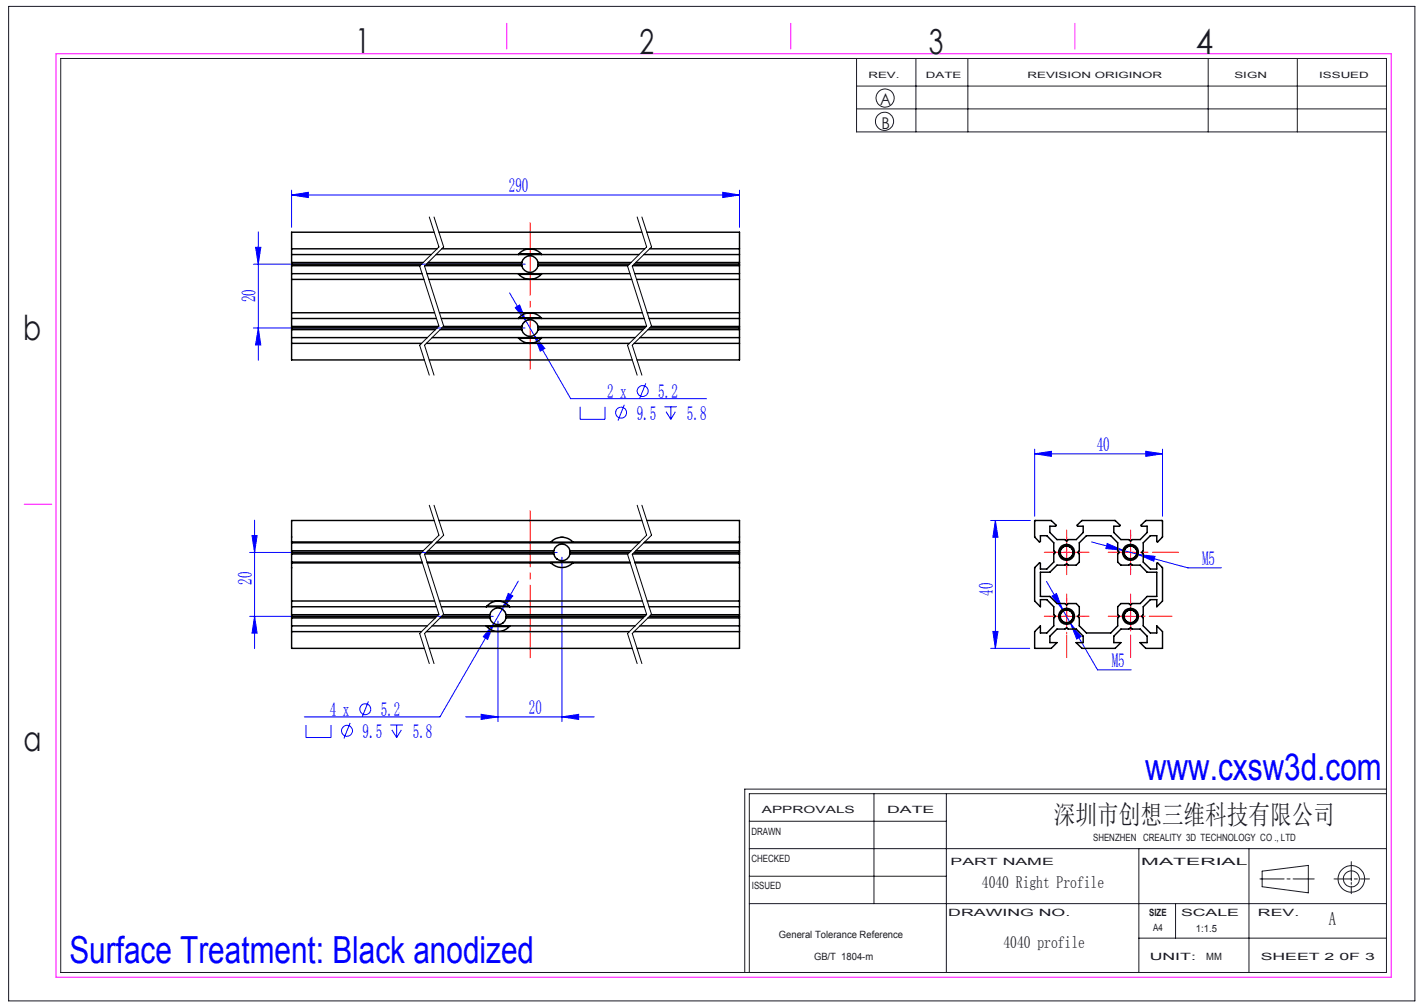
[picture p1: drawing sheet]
<svg xmlns="http://www.w3.org/2000/svg" width="297mm" height="210mm" viewBox="0 0 297 210" stroke-linecap="round" stroke-linejoin="round" font-family="sans-serif">
<g fill="none" stroke="#191924" stroke-width=".21">
<path d="M1.8 1.3h293.3v207.4h-293.3zM12.7 12.2h276.5v190.6h-276.5zM178.6 12.2v15.3h110.6M178.6 17.9h110.6M191 12.2v15.3M201.9 12.2v15.3M252 12.2v15.3M270.6 12.2v15.3M178.6 22.7h110.6M156.3 177h132.9M156.3 171.3h41.1M182.3 165.5v22.9"/>
<path d="M197.4 165.5v37.3M237.5 177v25.8M260.5 177v25.8M281.8 179.7v4M289.2 165.5h-132.9v37.3M289.2 164.6h-133.9v38.2M156.3 188.4h132.9M156.3 182.7h41.1M237.5 195.6h51.7M245.2 188.4v7.2M262.8 183.3h5M263.2 181.7l9.7-1.2v5.7l-9.7-1.3z"/>
<path d="M268.4 183.3h.7M269.7 183.3h4.4M278.2 183.3h3.6M281.8 184v.4M281.8 184.8v1.6M282.5 183.3h.6M283.7 183.3h1.9"/>
<circle cx="184.5" cy="25.3" r="1.9"/>
<circle cx="184.6" cy="20.4" r="1.89"/>
<circle cx="281.9" cy="183.3" r="1.68"/>
<circle cx="281.9" cy="183.3" r="2.77"/>
</g>
<path d="M11.7 11.2h278.5v192.6h-278.5zM105.7 4.9v5.3M164.9 4.9v5.3M224.2 4.9v5.3M5 105.2h5.8" fill="none" stroke="#f0f" stroke-width=".21"/>
<g fill="none" stroke="#00f" stroke-width=".21">
<path d="M60.8 39.6v7.8M154.2 39.6v7.8M52.8 55.1h56.7M53.3 51.6h1.1l-.5 3.5zM53.9 48.4v26.7M60.8 40.7l3.5-.6v1.1zM60.8 40.7h93.4M150.7 40.1l3.5 .6-3.5 .5zM52.8 68.4h56.7M53.9 68.4l.5 3.5h-1.1zM106.3 61.1l3.4 5.8M107.5 64.2l.9-.6 1.3 3.3z"/>
<path d="M109.7 66.9l9.3 16.2h28.4M110.5 66.7a1.74 1.74 0 0 0-1.6 1.2M111.4 69.9l2.2 2.8-.9 .5zM134.7 79.9l-1.3 3.3M121 84.8v2.6h5.2v-2.6M130.2 84.4l-1.3 3.3M138.6 84.8h2.6M138.9 85.9l1 1.5M139.9 84.8v2.6M140.9 85.9l-1 1.5M215.8 94.6l3.5-.5v1.1zM215.8 93.7v14"/>
<path d="M215.8 94.6h26.7M239 94.1l3.5 .5-3.5 .6zM242.5 93.7v14M52.1 115.2h64.1M52.6 111.7h1l-.5 3.5zM53.1 108.5v26.7M117.2 116.2v34.3M206.6 108.5h8.3M207.6 108.5l.5 3.5h-1zM207.6 108.5v26.7M227.7 113l6.5 1.8M230.9 113.3l3.3 1.5-3.6-.4z"/>
<path d="M234.2 114.8l3.2 .8M237.4 115.6l3.5 .4-.3 1zM237.4 115.6l10.4 2.8h7M52.1 128.5h50.8M53.1 128.5l.5 3.5h-1zM103 130l-1.3 3.3-.9-.5zM103 130l-11.2 19.5h-28.3M103.9 126.8a1.74 1.74 0 0 1 1.6 1.2M103.9 129.5v21M106 123.7l1 .6-2.3 2.7zM108.1 121.2l-5.1 8.8M206.6 135.2h8.2"/>
<path d="M207.1 131.7h1l-.5 3.5zM218.3 121.2l5 8.8M219.4 124.3l.9-.5 1.3 3.3zM223.3 130l2.2 2.7-.9 .6zM223.3 130l5.6 9.7h7M63.8 151.2v2.6h5.2v-2.6M73 150.8l-1.3 3.2M76.8 146.3l-1.3 3.2M81.4 151.2h2.6M81.7 152.2l1 1.6M82.7 151.2v2.6M83.7 152.2l-1 1.6"/>
<path d="M97.1 149.5h26.8M100.4 149l3.5 .5-3.5 .5zM117.2 149.5l3.5-.5v1z"/>
<circle cx="129.5" cy="86.1" r="1.14"/>
<circle cx="134" cy="81.6" r="1.14"/>
<circle cx="72.4" cy="152.4" r="1.15"/>
<circle cx="76.2" cy="147.9" r="1.15"/>
</g>
<path d="M89.5 45.3l2 6.2-4 4 4 12.5-4 4 2 6.2M90.5 45.3l2 6.2-4 4 4 12.5-4 4 2 6.2M132.9 45.3l2 6.2-4 4 4 12.5-4 4 2 6.2M133.9 45.3l2 6.2-4 4 4 12.5-4 4 2 6.2M89.5 105.4l2 6.2-4 4 4 12.5-4 4 2 6.3M90.5 105.4l2 6.2-4 4 4 12.5-4 4 2 6.3M132.9 105.4l2 6.2-4 4 4 12.5-4 4 2 6.3M133.9 105.4l2 6.2-4 4 4 12.5-4 4 2 6.3" fill="none" stroke="#000" stroke-width=".21"/>
<path d="M110.6 46.4v30.7M110.6 137.2v-30.7" fill="none" stroke="#f00" stroke-width=".21" stroke-dasharray="30.5 1.3 1.3 1.3" stroke-dashoffset="15.3"/>
<g fill="none" stroke="#f00" stroke-width=".21" stroke-dasharray="30.5 1.3 1.3 1.3">
<path d="M220.8 115.2h-1.4M222.5 113.5v-1.4M222.5 116.8v1.4M224.1 115.2h1.4M232.5 115.2h-.4M235.8 111.8v-.3M235.8 118.5v.3M239.1 115.2h.4M219.1 128.5h-.3M222.5 125.2v-.4M222.5 131.8v.4M225.8 128.5h.3"/>
<path d="M234.1 128.5h-1.4M235.8 126.8v-1.4M235.8 130.2v1.4M237.5 128.5h1.4"/>
</g>
<path d="M220.8 115.2h3.3M222.5 113.5v3.4M234.1 115.2h3.4M235.8 113.5v3.4M220.8 128.5h3.3M222.5 126.9v3.3M234.1 128.5h3.4M235.8 126.9v3.3" fill="none" stroke="#f00" stroke-width=".21"/>
<path d="M222.5 123.8v13.3M231.1 128.5h13.3M235.8 123.8v13.3" fill="none" stroke="#f00" stroke-width=".21" stroke-dasharray="30.5 1.3 1.3 1.3" stroke-dashoffset="25.7"/>
<path d="M217.8 115.2h9.3M222.5 110.5v9.3M235.8 110.5v9.3M217.8 128.5h9.3" fill="none" stroke="#f00" stroke-width=".21" stroke-dasharray="30.5 1.3 1.3 1.3" stroke-dashoffset="27.7"/>
<path d="M231.1 115.2h14.7" fill="none" stroke="#f00" stroke-width=".21" stroke-dasharray="30.5 1.3 1.3 1.3" stroke-dashoffset="25.1"/>
<g fill="#00f">
<path d="M230.9 113.3l-.3 1.1 3.6 .4zM237.4 115.6l3.2 1.4 .3-1zM219.4 124.3l2.2 2.8-1.3-3.3zM223.3 130l1.3 3.3 .9-.6zM215.8 94.6l3.5-.5v1.1zM239 94.1l3.5 .5-3.5 .6zM100.4 149l3.5 .5-3.5 .5zM117.2 149.5l3.5-.5v1zM106 123.7l-1.3 3.3 2.3-2.7zM103 130l-2.2 2.8 .9 .5zM107.5 64.2l2.2 2.7-1.3-3.3zM111.4 69.9l1.3 3.3 .9-.5z"/>
<path d="M60.8 40.7l3.5-.6v1.1zM150.7 40.1l3.5 .6-3.5 .5z"/>
<path d="M207.6 108.5l.5 3.5h-1zM207.1 131.7h1l-.5 3.5z"/>
<path d="M52.6 111.7h1l-.5 3.5zM53.1 128.5l.5 3.5h-1z"/>
<path d="M53.3 51.6h1.1l-.5 3.5zM53.9 68.4l.5 3.5h-1.1z"/>
</g>
<g fill="none" stroke="#000" stroke-width=".3">
<path d="M60.8 58.3h27.6M60.8 57.1h27.3M60.8 51.9h30.4M60.8 53.1h29.2M60.8 55.4h26.8M60.8 55.1h27.1M60.8 54.7h27.5M88.6 55.4h20.2M88.9 55.1h19.9M89 57.1h42.4M89.3 54.7h19.5M89.4 58.3h42.4"/>
<path d="M90.6 48.4h-29.8v26.7h27.7M90.9 53.1h42.4M91.5 48.4h42.4M92.1 51.9h42.4M108.1 57.1a3.2 3.2 0 0 0 4.9 0M108.1 53.1a3.2 3.2 0 0 1 4.9 0M108.2 57.2h4.7M108.2 52.9h4.7M108.8 55.1v.3M108.8 55.4a1.72 1.72 0 0 0 1.7 1.4 1.72 1.72 0 0 0 1.7-1.4M108.8 54.7a1.72 1.72 0 0 1 1.7-1.4 1.72 1.72 0 0 1 1.7 1.4M108.8 54.7v.4"/>
<path d="M112.2 54.7l.1 .4M112.2 55.4h18.8M112.2 54.7h19.4M112.3 55.1l-.1 .3M112.3 55.1h19M132 55.4h22.2M132.3 55.1h21.9M132.4 57.1h21.8M132.6 54.7h21.6M132.8 58.3h21.4M134.3 53.1h19.9M134.9 48.4h19.3v26.7h-21.3"/>
<path d="M135.5 51.9h18.7M60.8 71.6h27.1M60.8 70.4h28.3M60.8 65.2h29.8M60.8 66.4h30.2M60.8 68.7h30M60.8 68.1h30.6M60.8 68.4h30.3M88.9 71.6h42.4M89.5 75.1h42.4M90.1 70.4h42.4M91.7 65.2h42.3"/>
<path d="M91.8 68.7h17M92 66.4h42.4M92.1 68.4h16.7M92.5 68.1h16.3M108.1 70.4a3.2 3.2 0 0 0 4.9 0M108.1 66.4a3.2 3.2 0 0 1 4.9 0M108.2 70.5h4.7M108.2 66.3h4.7M108.8 68.4v.3M108.8 68.7a1.72 1.72 0 0 0 1.7 1.5 1.72 1.72 0 0 0 1.7-1.5M108.8 68.1a1.72 1.72 0 0 1 1.7-1.4 1.72 1.72 0 0 1 1.7 1.4M108.8 68.1v.3"/>
<path d="M112.2 68.1l.1 .3M112.2 68.7h21.9M112.2 68.1h22.6M112.3 68.4l-.1 .3M112.3 68.4h22.2M132.3 71.6h21.9M133.5 70.4h20.7M135 65.2h19.2M135.1 68.7h19.1M135.4 66.4h18.8M135.5 68.4h18.7M135.8 68.1h18.4"/>
<path d="M60.8 113h29.3M60.8 117.4h27.3M60.8 113.2h29.2M60.8 117.2h27.3M60.8 115.5h26.8M60.8 114.9h27.5M60.8 115.2h27.1M88.6 115.5h26.9M88.9 115.2h26.6M89 117.2h42.4M89.1 117.4h25.8M89.3 114.9h26.2"/>
<path d="M90.6 108.5h-29.8v26.7h27.7M90.9 113.2h42.4M91.1 113h42.4M91.5 108.5h42.4M114.9 113a3.2 3.2 0 0 1 4.6 0M114.9 117.4a3.2 3.2 0 0 0 4.6 0M114.9 113h.1M114.9 113v.1M114.9 117.4v-.1h4.6v.1M115.5 115.2v.3M115.5 115.5a1.72 1.72 0 0 0 1.7 1.4 1.72 1.72 0 0 0 1.7-1.4M115.5 114.9a1.73 1.73 0 0 1 1.7-1.4 1.73 1.73 0 0 1 1.7 1.4"/>
<path d="M115.5 114.9v.3M116.1 116.5h.1M118.9 114.9v.3M118.9 115.5h12.1M118.9 114.9h12.7M118.9 115.2v.3M118.9 115.2h12.4M119.5 113h.1M131.4 117.4h-11.9M132 115.5h22.2M132.3 115.2h21.9M132.4 117.2h21.8"/>
<path d="M132.4 117.4h21.8M132.6 114.9h21.6M134.3 113.2h19.9M134.9 108.5h19.3v26.7h-21.3M154.2 113h-19.7M215.8 108.5h3.5l1 1.1-.1 .1h-1.2v1.3l1.5 1.5h1.6l.4 .4 .3-.4h1.7l1.4-1.5v-1.3l-1.3-.1 1-1.1h7l1 1.1-.1 .1h-1.2v1.3l1.5 1.5h1.6l.4 .4 .3-.4h1.7l1.5-1.5v-1.3l-1.3-.1 1-1.1 3.4 .1v3.4l-1 1-.1-1.3h-1.4l-1.5 1.5v1.7l-.3 .3 .3 .3v1.7l1.5 1.5h1.4v-1.3l1.2 1v6.9l-1.2 1.2v-1.4h-1.4l-1.5 1.4v1.7l-.3 .3 .3 .4v1.6l1.5 1.5h1.4v-1.5l1.2 1.2v3.5h-3.5l-1.2-1.2h1.5v-1.3l-1.5-1.5h-1.7l-.3-.3-.4 .3h-1.6l-1.5 1.5v1.3h1.5l-1.2 1.2h-6.9l-1.3-1.2h1.5v-1.3l-1.4-1.5h-1.7l-.3-.3-.4 .3h-1.6l-1.5 1.5v1.3h1.5l-1.2 1.2h-3.5v-3.5l1.2-1.2v1.5h1.3l1.5-1.5v-1.6l.3-.4-.3-.3v-1.7l-1.5-1.4h-1.3v1.4l-1.2-1.2v-6.9l1.1-1 .1 1.3h1.3l1.5-1.5v-1.7l.3-.3-.3-.3v-1.7l-1.5-1.5h-1.3v1.2l-.1 .1-1.1-1zM217 119.3h2l1.5-1.4h1.6l.4-.4 .3 .4h1.7l.6-.7v-1.7l-.3-.3 .3-.3v-1.7l1.5-1.5h5.1l1.4 1.5v1.7l.4 .3-.4 .3v1.7l.7 .7h1.6l.4-.4 .3 .4h1.7l1.5 1.4h2v5.1h-2l-1.5 1.5h-1.7l-.3 .3-.4-.3h-1.6l-.7 .6v1.7l.4 .3-.4 .4v1.6l-1.4 1.5h-5.1l-1.5-1.5v-1.6l-.3-.4 .3-.3v-1.7l-.6-.6h-1.7l-.3 .3-.4-.3h-1.6l-1.5-1.5h-2zM60.8 125.3h29.8M60.8 126.5h30.2M60.8 131.7h27.1M60.8 130.5h28.3M60.8 128.9h30"/>
<path d="M60.8 128.5h30.3M60.8 128.2h30.6M88.9 131.7h42.4M89.5 135.2h42.4M90.1 130.5h42.4M91.7 125.3h42.3M91.8 128.9h10.4M92 126.5h42.4M92.1 128.5h10M92.5 128.2h9.7M101.4 126.5a3.2 3.2 0 0 1 4.9 0M101.4 130.5a3.2 3.2 0 0 0 4.9 0"/>
<path d="M101.5 130.7h4.7M101.5 126.4h4.7M102.1 128.5l.1 .4M102.2 128.9a1.72 1.72 0 0 0 1.7 1.4 1.72 1.72 0 0 0 1.7-1.4M102.2 128.2a1.72 1.72 0 0 1 1.7-1.4 1.72 1.72 0 0 1 1.7 1.4M102.2 128.2l-.1 .3M104.9 129.8h.1M105.6 128.2v.3M105.6 128.9h28.5M105.6 128.2h29.2M105.6 128.5v.4M105.6 128.5h28.9"/>
<path d="M132.3 131.7h21.9M133.5 130.5h20.7M135 125.3h19.2M135.1 128.9h19.1M135.4 126.5h18.8M135.5 128.5h18.7M135.8 128.2h18.4"/>
<circle cx="222.4" cy="115.2" r="1.4"/>
<circle cx="222.5" cy="115.2" r="1.67"/>
<circle cx="222.5" cy="115.2" r="1.33"/>
<circle cx="235.8" cy="115.2" r="1.32"/>
<circle cx="235.8" cy="115.2" r="1.41"/>
<circle cx="235.8" cy="115.2" r="1.67"/>
<circle cx="222.4" cy="128.5" r="1.4"/>
<circle cx="222.5" cy="128.5" r="1.33"/>
<circle cx="222.5" cy="128.5" r="1.67"/>
<circle cx="235.8" cy="128.5" r="1.41"/>
<circle cx="235.8" cy="128.5" r="1.67"/>
<circle cx="235.8" cy="128.5" r="1.33"/>
</g>
<g font-size="7.8" fill="#00f">
<text x="238.9" y="162.6">www.cxsw3d.com</text>
<text x="14.5" y="200.8">Surface Treatment: Black anodized</text>
</g>
<g font-size="7.2" fill="#191924">
<text x="74.1" y="11">1</text>
<text x="133.4" y="11.2">2</text>
<text x="193.7" y="11.3">3</text>
<text x="249.4" y="11.3">4</text>
<text x="4.8" y="70.9">b</text>
<text x="4.9" y="156.5">a</text>
</g>
<text font-size="5.6" fill="#191924" x="219.8" y="171.8">深圳市创想三维科技有限公司</text>
<g font-size="4.1" fill="#00f">
<text x="106.1" y="40.1">290</text>
<text x="53.3" y="63" transform="rotate(-90 53.3 63)">20</text>
<text x="126.6" y="83">2 x</text>
<text x="137.3" y="83">5.2</text>
<text x="132.8" y="87.5">9.5</text>
<text x="143.3" y="87.5">5.8</text>
<text x="228.7" y="94.1">40</text>
<text x="250.7" y="117.8">M5</text>
<text x="52.5" y="122" transform="rotate(-90 52.5 122)">20</text>
<text x="207.1" y="124.2" transform="rotate(-90 207.1 124.2)">40</text>
<text x="231.9" y="139.1">M5</text>
<text x="68.8" y="149.3">4 x</text>
<text x="79.4" y="149.3">5.2</text>
<text x="110.3" y="148.9">20</text>
<text x="75.6" y="153.8">9.5</text>
<text x="86.1" y="153.8">5.8</text>
</g>
<text font-size="3.9" fill="#191924" x="277.2" y="193">A</text>
<g font-size="3.5" fill="#191924">
<text x="204.8" y="185.2">4040 Right Profile</text>
<text x="209.3" y="197.7">4040 profile</text>
</g>
<g font-size="3.4" fill="#191924">
<text x="183.6" y="22">A</text>
<text x="183.8" y="27">B</text>
</g>
<g font-size="2.1" fill="#191924">
<text x="158.9" y="169.5">APPROVALS</text>
<text x="185" y="169.5">DATE</text>
<text x="156.7" y="174.2">DRAWN</text>
<text x="156.7" y="179.7">CHECKED</text>
<text x="228" y="175.4">SHENZHEN CREALITY 3D TECHNOLOGY CO ., LTD</text>
<text x="156.8" y="185.4">ISSUED</text>
<text x="198.2" y="180.4">PART NAME</text>
<text x="238" y="180.4">MATERIAL</text>
<text x="197.8" y="191">DRAWING NO.</text>
<text x="239.7" y="191">SIZE</text>
<text x="246.3" y="191">SCALE</text>
<text x="262.4" y="191">REV.</text>
<text x="162.4" y="195.6">General Tolerance Reference</text>
<text x="240.5" y="194.1">A4</text>
<text x="249.4" y="194.3">1:1.5</text>
<text x="169.8" y="200.2">GB/T 1804-m</text>
<text x="239.8" y="200.2">UNIT:</text>
<text x="251.6" y="200.2">MM</text>
<text x="262.9" y="200.2">SHEET 2 0F 3</text>
</g>
<g font-size="1.8" fill="#191924">
<text x="181.1" y="16.3">REV.</text>
<text x="193.1" y="16.3">DATE</text>
<text x="214.3" y="16.3">REVISION ORIGINOR</text>
<text x="257.5" y="16.3">SIGN</text>
<text x="275.1" y="16.3">ISSUED</text>
</g>
</svg>
